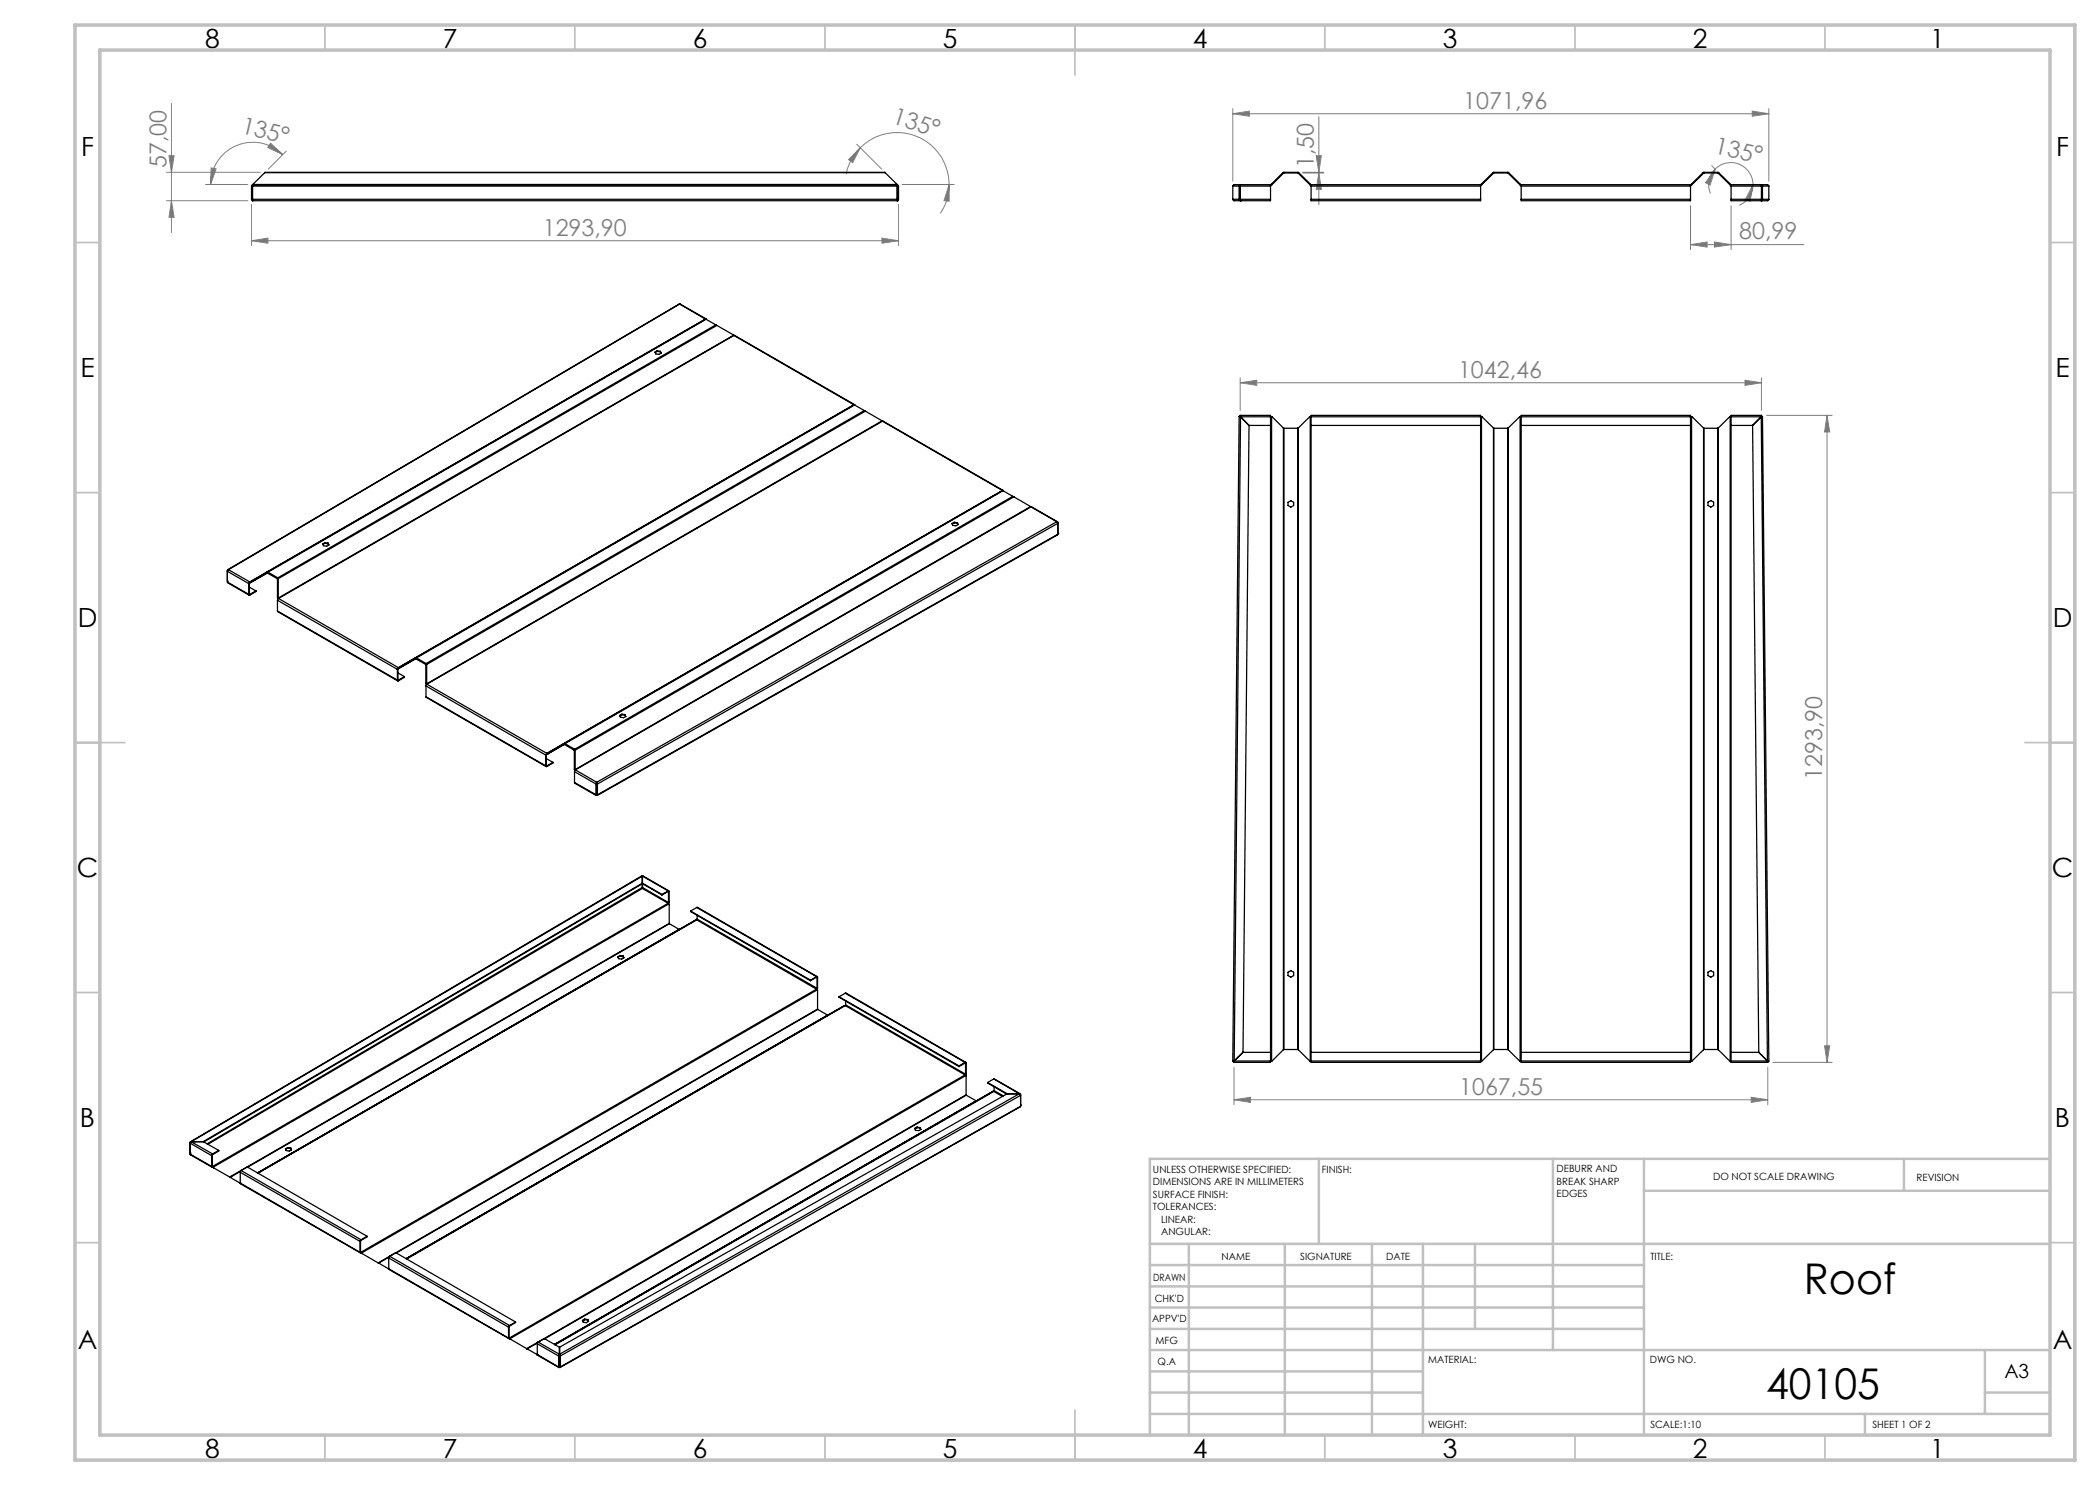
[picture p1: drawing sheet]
<svg xmlns="http://www.w3.org/2000/svg" width="420mm" height="297mm" viewBox="0 0 420 297" stroke-linecap="round" stroke-linejoin="round" font-family="sans-serif">
<g fill="none" stroke="#808080" stroke-width=".2">
<path d="M33.3 34.5h18.7M33.8 31.1h1l-.5 3.4zM34.3 20.7v25.8M41.1 36.9h8.5M42.2 33.6l1 .2-1.1 3.1zM54.1 28.6l2.5 2.3-3-1.4zM56.6 30.9a8.5 8.5 0 0 0-9.3-1.8 8.5 8.5 0 0 0-5.2 7.8M57.3 30.2l-3.6 3.6M171.3 28.9l5 4.9M172 29.6l-1.5 2.9-.8-.6zM172 29.6a10.4 10.4 0 0 1 11.4-2.3 10.4 10.4 0 0 1 6.4 9.6M172 29.6a10.2 10.2 0 0 0-2.8 5.3"/>
<path d="M180.4 36.9h10.4M189.8 36.9v3.3l-1-.1zM189.8 36.9a10.5 10.5 0 0 1-1.7 5.8M246.6 22.8l3.3-.6v1zM246.6 21.7v14.5M246.6 22.8h107.2M260.6 34.5h4.2M260.6 34.6h4.2M263.2 31.1h1.1l-.5 3.4zM263.8 23.4v17.6M263.8 34.6l.5 3.3h-1.1zM342.3 33.1l.7 .7"/>
<path d="M343 33.8l-1 3.2-.9-.5zM343 33.8a4.4 4.4 0 0 1 4.9-.9 4.4 4.4 0 0 1 2.7 4M343 33.8a4.4 4.4 0 0 0-.9 4.9M350.4 22.2l3.4 .6-3.4 .4zM350.6 36.9l-.6 3.3-.9-.3zM350.6 36.9a4.4 4.4 0 0 1-2.8 4.2M353.8 21.7v14.5M33.3 40.1h16.3M34.3 40.1l.5 3.4h-1zM50.3 48.2l3.3-.6v1zM50.3 40.9v8.2M50.3 48.2h129.4"/>
<path d="M176.4 47.6l3.3 .6-3.3 .4zM179.7 40.9v8.2M338.1 48.9l3.3-.5v1zM338.1 41.1v8.8M338.1 48.9h22.7M342.9 48.4l3.3 .5-3.3 .5zM346.2 41.1v8.8M248 76.5l3.4-.4v1zM248 75.6v6.5M248 76.5h104.3M349 76.1l3.3 .4-3.3 .6zM352.3 75.6v6.5"/>
<path d="M353.3 83.1h13.1M365.4 83.1v129.4M365.4 83.1l.5 3.3h-1zM246.8 220l3.3-.5v1zM246.8 213.5v7.4M246.8 220h106.8M350.2 219.5l3.4 .5-3.4 .5zM353.6 213.5v7.4M354.5 212.5h11.9M364.9 209.2h1l-.5 3.3z"/>
</g>
<g fill="none" stroke="#c0c0c0" stroke-width=".35">
<path d="M65 5v5M115 5v5M165 5v5M215 5v10M265 5v5M315 5v5M365 5v5M15 48.5h5M410 48.5h5M15 98.5h5M410 98.5h5M15 148.5h10"/>
<path d="M405 148.5h10M15 198.5h5M410 198.5h5M15 248.5h5M410 248.5h5M65 287v5M115 287v5M165 287v5M215 282v10M265 287v5M315 287v5M365 287v5"/>
</g>
<g fill="none" stroke="#c0c0c0" stroke-width=".5">
<path d="M263.8 231.8v17M310.6 231.8v38.2M328.8 231.8v55.2M328.8 238.2h81.2M380.8 231.8v6.4M410 231.8h-180v55.2M230 248.8h180M230 257.3h98.8M230 253h98.8M237.8 248.8v38.2M257 248.8v38.2M274.4 248.8v38.2"/>
<path d="M284.6 248.8v38.2M295 248.8v17M230 265.8h98.8M230 261.5h98.8M230 278.5h54.6M230 274.3h54.6M230 270h180M397 278.5h13M397 270v12.8M230 282.8h180M373 282.8v4.2"/>
</g>
<path d="M15 5h400v287h-400zM20 10h390v277h-390z" fill="none" stroke="#c0c0c0" stroke-width=".7"/>
<g fill="#808080">
<path d="M189.8 36.9v3.3l-1-.1zM172 29.6l-1.5 2.9-.8-.6z"/>
<path d="M54.1 28.6l2.5 2.3-3-1.4zM42.2 33.6l1 .2-1.1 3.1z"/>
<path d="M350.6 36.9l-.6 3.3-.9-.3zM343 33.8l-1 3.2-.9-.5z"/>
<path d="M176.4 47.6l3.3 .6-3.3 .4zM50.3 48.2l3.3-.6v1z"/>
<path d="M246.8 220l3.3-.5v1zM350.2 219.5l3.4 .5-3.4 .5zM248 76.5l3.4-.4v1zM349 76.1l3.3 .4-3.3 .6z"/>
<path d="M350.4 22.2l3.4 .6-3.4 .4zM246.6 22.8l3.3-.6v1z"/>
<path d="M34.3 40.1l.5 3.4h-1zM33.8 31.1h1l-.5 3.4z"/>
<path d="M263.8 34.6l.5 3.3h-1.1zM263.2 31.1h1.1l-.5 3.4z"/>
<path d="M365.4 83.1l.5 3.3h-1zM364.9 209.2h1l-.5 3.3z"/>
<path d="M338.1 48.9l3.3-.5v1zM342.9 48.4l3.3 .5-3.3 .5z"/>
</g>
<g fill="none" stroke="#000" stroke-width=".25">
<path d="M50.3 39.9l.1 .2h129M50.3 37.2h.1M50.3 39.9h.1M50.3 37.2v2.7M50.4 39.9l.1 .1M50.4 37.2v2.7M50.5 39.9l.1 .2M50.5 37.1l-.1 .1M50.5 37.2v2.7M50.5 37.2h129M50.5 39.9h129M50.6 36.9l-.1 .3"/>
<path d="M50.6 36.9l-.3 .3M50.6 36.9h.1M50.6 36.9h128.8M53 34.5h124M53 34.5l-2.4 2.4M177 34.5l2.4 2.4M179.4 36.9l.1 .3M179.4 36.9l.3 .3M179.4 36.9h.1M179.5 39.9h.1M179.5 37.2h.1M179.5 39.9l-.1 .2"/>
<path d="M179.5 37.1v.1M179.5 37.2v2.7M179.5 39.9v.1M179.5 37.2h.2M179.5 39.9h.2M179.7 39.9l-.3 .2M179.7 37.2v2.7M246.6 39.9l.1 .2h7.4v-.2M246.6 37.2h7.5M246.6 39.9h7.5M246.6 37.2v2.7M247.9 37l.2-.1v3.2l-.3-.2z"/>
<path d="M248.1 37.1l-.1 .1v2.7l.1 .1M254.1 36.9v.3M254.1 36.9h-7.3l-.2 .3M254.1 37.2v2.7M254.2 36.9l2.5-2.4h2.9l2.5 2.4M254.2 36.9h-.1M254.2 36.9h.2M254.4 36.9l2.3-2.3h2.9l2.3 2.3M254.4 36.9l-.3 .2M261.9 36.9l.3 .2M261.9 36.9h.2M262.1 36.9h.1"/>
<path d="M262.2 36.9v.3M262.2 39.9v.2h33.9v-.2M262.2 37.2h33.9M262.2 39.9h33.9M262.2 36.9h33.9M262.2 37.2v2.7M296.1 36.9v.3M296.1 37.2v2.7M296.2 36.9h-.1M296.2 36.9l2.5-2.4h3l2.4 2.4M296.2 36.9h.2M296.4 36.9l-.3 .2"/>
<path d="M296.4 36.9l2.3-2.3h2.9l2.3 2.3M303.9 36.9l.3 .2M303.9 36.9h.2M304.1 36.9h.1M304.2 36.9v.3M304.2 39.9v.2h33.9v-.2M304.2 37.2h33.9M304.2 39.9h33.9M304.2 36.9h33.9M304.2 37.2v2.7M338.1 36.9v.3M338.1 37.2v2.7"/>
<path d="M338.2 36.9h-.1M338.2 36.9l2.5-2.4h3l2.4 2.4M338.2 36.9h.2M338.4 36.9l-.3 .2M338.4 36.9l2.3-2.3h2.9l2.3 2.3M345.9 36.9l.3 .2M345.9 36.9h.2M346.1 36.9h.1M346.2 36.9v.3M346.2 39.9v.2h7.4l.2-.2M346.2 36.9h7.3l.3 .3M346.2 37.2h7.6"/>
<path d="M346.2 39.9h7.6M346.2 37.2v2.7M352.2 36.9l.3 .2v2.9l-.1 .1h-.2zM352.3 37.1v2.9M353.8 37.2v2.7M179.4 40.1h.1M248.1 40.1h.1M352.2 40.1h.1M131.4 70.2l-.4 .2 .2 .4 .6 .1 .5-.3-.2-.3M131.4 70.2l.7 .1M131.4 70.2v.1M131.4 70.3l-.3 .2"/>
<path d="M131.4 70.3l.7 .1M132.1 70.3v.1M132.1 70.4l.1 .3M135.9 60.8l-90.4 53.1M135.9 60.8l5.3 3M135.9 60.8l-90.2 53.1M135.9 60.8l5.2 3M141.1 63.8h.1M141.1 63.8l.2 .1M141.1 63.8l-91.1 52.6M141.2 63.8l-87.8 50.6M141.2 63.8l-87.6 50.6"/>
<path d="M141.2 63.8l2 1.2M143.2 65l.2 .1M143.2 65l-87.6 50.6M143.4 65.1l-87.8 50.6M143.4 65.1l3.4 1.9M146.8 67v.1M146.8 67l-91.2 52.6M146.8 67.1l24.1 13.8M146.8 67.1l24 13.9M146.8 67.1l-91.1 52.6M170.8 81h.1M170.8 81h.2"/>
<path d="M170.8 81l-91.1 52.5M170.8 81l-87.7 50.6M170.9 81l-87.6 50.6M170.9 81l2 1.1M172.9 82.1l.2 .1M172.9 82.1l-87.7 50.6M173.1 82.2l3.3 2M173.1 82.2l-87.8 50.7M176.4 84.2h.1M176.4 84.2l-91.1 52.6M176.5 84.2l24.1 13.9M176.5 84.2l-91.1 52.6"/>
<path d="M176.5 84.2l24 13.9M200.5 98.1h.1M200.5 98.1l.2 .1M200.5 98.1l-91.1 52.6M200.6 98.1l-87.6 50.6M200.6 98.1l2 1.2M202.6 99.3l.2 .1M202.6 99.3l-87.7 50.6M202.8 99.4l3.3 1.9M202.8 99.4l-87.8 50.6M247.8 83.3l.3 .1M247.8 83.3l-1.2 128.9"/>
<path d="M248 83.1l.1 .3M248 83.1h6.1v.3M248.1 83.4l-1.3 128.8M248.1 83.4l1.7 1.7M248.1 83.4h6M249.8 85.1l-1.2 125.4M249.8 85.1h4.3M254.1 83.4h.2M254.1 83.4v128.8M254.3 83.4l2.4 2.2M254.3 83.4v128.8M256.7 85.6l.1 .1"/>
<path d="M256.7 85.6v124.3M256.8 85.7v124.2M256.8 85.7h2.8M259.6 85.7v124.2M259.6 85.6v.1M259.6 85.6v124.3M262 83.4h.2M262 83.4l-2.4 2.2M262 83.4v128.8M262.2 83.4v-.3h33.9v.3M262.2 83.4v128.8M262.2 85.1h33.9"/>
<path d="M262.2 83.4h33.9M296.1 83.4h.2M296.1 83.4v128.8M296.3 83.4l2.4 2.2M296.3 83.4v128.8M298.7 85.6l.1 .1M298.7 85.6v124.3M298.8 85.7v124.2M298.8 85.7h2.8M301.6 85.7v124.2M301.6 85.6v.1M301.6 85.6v124.3"/>
<path d="M304 83.4h.2M304 83.4l-2.4 2.2M304 83.4v128.8M304.2 83.4v-.3h33.9v.3M304.2 83.4v128.8M304.2 85.1h33.9M304.2 83.4h33.9M338.1 83.4h.2M338.1 83.4v128.8M338.3 83.4l2.4 2.2M338.3 83.4v128.8M340.7 85.6l.1 .1"/>
<path d="M340.7 85.6v124.3M340.8 85.7v124.2M340.8 85.7h2.8M343.6 85.7v124.2M343.6 85.6v.1M343.6 85.6v124.3M346 83.4h.2M346 83.4l-2.4 2.2M346 83.4v128.8M346.2 83.4v128.8M346.2 85.1h4.3M346.2 83.4h6"/>
<path d="M350.5 85.1l1.3 125.4M352.2 83.4l1.3 128.8M352.2 83.4l-1.7 1.7M352.3 83.1l-.1 .3M352.3 83.1h-6.1v.3M352.5 83.3l-.3 .1M352.5 83.3l1.3 128.9M45.5 116.4l4.3 2.6M45.5 116.2h.1M45.5 114.1v2.3M45.5 116.4l4.3 2.5M45.5 114.1h.1"/>
<path d="M45.7 113.9l-.2 .4 4.3 2.4M45.7 113.9l-.2 .2M45.7 113.9l4.3 2.5M49.8 118.9l.2 .1M49.8 116.7v2.2M49.9 118.8l.1 .1M49.9 116.7h-.1M49.9 116.7v2.1M49.9 118.8l-.1 .1M49.9 117.4l1.3 .8M50 116.4h.1M50 116.5h.1"/>
<path d="M50 116.4l-.2 .3M50 116.5l-.1 .2M50 116.4v.1M50 118.9v.1M50 116.4l.1 .1M50.1 116.5l3.4-1.9 2 1.2v3.8M51.2 118.2v.1l-1.2 .7M51.2 118.2l-1.2 .7M53.4 114.4h.2M53.4 114.4l-3.4 2M53.6 114.4l2 1.2M55.5 119.6l.1 .2"/>
<path d="M55.5 119.6h.1M55.6 115.6v.1M55.6 119.6l.1 .1M55.6 115.7v3.9M55.7 119.7l-.2 .3M55.7 119.7l24 13.8M65 108.5l-.5 .3 .2 .3 .6 .2 .5-.3-.2-.4M65 108.5l.6 .1M65 108.5v.2M65 108.7l-.4 .2M65 108.7l.6 .1M65.6 108.6v.2"/>
<path d="M65.6 108.8l.1 .2M190.9 104.5l-.5 .2 .2 .4 .6 .1 .4-.3-.1-.3M190.9 104.5l.6 .1M190.9 104.5v.1M190.9 104.6l-.5 .2M190.9 104.6l.6 .1M191.5 104.6v.1M191.5 104.7l.1 .2M206.1 101.3l.1 .1M206.1 101.3l-91.1 52.6M206.2 101.4l5.3 2.9M206.2 101.4l-91.1 52.6"/>
<path d="M206.2 101.4l5.1 2.9M211.3 104.3l.3 .4-92.1 52.1M211.3 104.3l.3 .2M211.3 104.3l-92 52.2M211.6 106.9l-92.1 52.2M211.6 106.7h.1M211.6 104.5v2.4M211.6 106.9l-92.1 52.1M211.6 104.5h-.1M257.6 100.5l.6-.3 .5 .3v.6l-.5 .3-.6-.3zM341.6 100.4l.6-.3 .5 .3v.7l-.5 .3-.6-.3zM55.5 122.2l24 14"/>
<path d="M55.5 120l24 13.9M55.5 122.2l24 13.8M55.5 120v2.2M79.5 136l.2 .2M79.5 133.9v2.1M79.6 136h.1M79.6 133.8l-.1 .1M79.6 133.8v2.2M79.6 136h-.1M79.6 134.6l1.3 .7M79.7 133.5v.1M79.7 133.7h.1"/>
<path d="M79.7 133.5l-.2 .4M79.7 133.7l-.1 .1M79.7 133.5v.2M79.7 136v.2M79.7 133.6h.2M79.9 133.6l-.1 .1M80.9 135.3l-1.2 .7M80.9 135.3v.2l-1.2 .7M83.1 131.8l2.1 1.1v3.8M83.1 131.6h.2M83.1 131.8l-3.2 1.8M83.1 131.6l-3.4 2"/>
<path d="M83.1 131.8l-3.3 1.9M83.3 131.6l1.9 1.1M85.2 136.7l.1 .2M85.2 136.7l.1 .1M85.2 139.3l24 14M85.2 137.2l23.9 13.8M85.2 137.2v2.1M85.2 139.3l23.9 13.9M85.2 132.7l.1 .2M85.3 136.8h.1M85.3 132.9v3.9M85.4 136.8l-.2 .4"/>
<path d="M85.4 136.8l24 13.9M109.1 153.2l.3 .1M109.1 151v2.2M109.3 153.1l.1 .1M109.3 151h-.2M109.3 151v2.1M109.3 153.1l-.2 .1M109.3 151.7l1.3 .8M109.4 150.7h.1M109.4 150.8h.1M109.4 150.7l-.3 .3M109.4 150.8l-.1 .2"/>
<path d="M109.4 150.7v.1M109.4 153.2v.1M109.4 150.7l.1 .1M109.5 150.8l3.4-1.9 2 1.2v3.7M110.6 152.5l-1.2 .7M110.6 152.5v.1l-1.2 .7M113 148.7h-.2l-3.4 2M113 148.7l1.9 1.2M114.9 153.8l.1 .3M114.9 153.8l.1 .1M114.9 156.5v.1l4.3 2.5M114.9 154.3l4.3 2.5"/>
<path d="M114.9 154.3v2.2M114.9 156.5l4.3 2.5M114.9 149.9l.1 .1M115 153.9l.1 .1M115 150v3.9M115.1 154l-.2 .3M115.1 154l4.2 2.5M119.2 159l.1 .1M119.2 156.8v2.2M119.3 158.9h.1M119.3 156.7l-.1 .1M119.3 156.7v2.2"/>
<path d="M119.3 158.9l-.1 .1M119.3 157.5h.1M119.3 156.5l.2 .3M119.3 156.6l.1 .1M119.3 156.5l-.1 .3M119.3 156.6v.1M119.3 156.5v.1M119.3 157.5v1.6M119.4 156.7l.1 .1M119.4 158.9l.1 .1M119.4 156.7v2.2M119.4 157.5h-.1"/>
<path d="M119.5 159l-.2 .1M119.5 156.8v2.2M124.4 142.8l-.5 .3 .2 .3 .6 .1 .5-.2M124.4 142.8l.6 .1M124.4 142.8v.1M124.4 142.9l-.4 .3M124.4 142.9l.6 .1M125 142.9l.2 .4M125 142.9v.1M125 143l.1 .3M128.4 177.5l.1 .2M128.4 177.5l-87 51.3"/>
<path d="M128.4 176.8v.7M128.5 175.2h-.2l-90.2 53.1M128.5 175.2l5.2 2.9M128.5 177.7l5.1 3M128.5 177.7l-86.9 51.1M128.5 175.2l-90.3 53.1M128.5 175.2v2.3M128.5 175.2l5.1 3M128.5 177.5v.2M128.5 177.5l5.2 3M132.4 178.9l-3.9-2.3-87.8 51.7M132.4 179l-3.9-2.3-87.7 51.7"/>
<path d="M132.4 178.9v.1M133.6 178.2l.2 .1M133.6 178.3l.1 .1M133.6 178.2l-1.2 .7M133.6 178.2v.1M133.6 178.3l-1.2 .7M133.7 178.4v2.1M133.8 178.3l-.1 .1M133.8 178.3v2.1M124 191.1l-.5 .3 .2 .3 .6 .1 .5-.2-.2-.4M124 191.1l.6 .1M124 191.1v.1"/>
<path d="M124 191.2l-.4 .3M124 191.2l.6 .1M124.6 191.2v.1M124.6 191.3l.1 .3M133.6 180.7l.1 .1M133.6 180.7l-91.1 52.6M133.7 180.5l-.1 .2M133.7 180.8l.1 .1v3.8M133.7 180.8l-91 52.6M133.8 180.4l-.1 .3M133.8 180.4l-.1 .1M133.8 184.7h.1"/>
<path d="M133.8 184.7l-87.9 50.7M133.9 184.7l-84.4 48.7M133.9 184.7l1.9 1.2M135.8 185.9h.1M135.8 185.9l-84.3 48.7M138.1 182.2l24 13.9M138.1 182.2l24 13.8M139.2 184h.1M139.2 184l-87.7 50.6 84.4-48.7M139.2 184l-3.3 1.9M139.3 181.5h.2l23.9 13.8M139.3 184l24 13.8"/>
<path d="M139.3 184l-87.7 50.6M139.3 181.5l24 13.8M139.3 181.5l-1.2 .7M139.4 183.8l-.1 .2M139.4 183.8l24 13.9M139.4 183.1v.7M162.1 196v.1M163.3 197.8l.1 .2M163.3 195.3l.2 .1M163.3 195.4l.1 .1M163.3 197.8l-91.1 52.6M163.3 195.3l-1.2 .7"/>
<path d="M163.3 195.3v.1M163.3 195.4l-1.2 .7M163.4 197.7l-.1 .1M163.4 195.5v2.2M163.4 198l.1 3.8M163.4 198l-91 52.6M163.5 197.6l-.1 .3M163.5 195.4v2.2M163.5 195.4l-.1 .1M163.5 197.6l-.1 .1M167.8 199.4l24 13.8M167.8 199.4l24 13.9"/>
<path d="M169.1 198.6h.1l23.9 13.9M169.1 198.6l23.9 13.9M169.1 198.6l-1.3 .8M257.6 194.4l.6-.3 .5 .3v.7l-.5 .3-.6-.3zM341.6 194.4l.6-.3 .5 .3v.7l-.5 .3-.6-.3zM163.5 201.8v.1M163.5 201.8l-87.9 50.8M163.5 201.9l-84.3 48.7M168.9 201.1h.2M168.9 201.1l-3.3 1.9-2.1-1.1M168.9 201.1l-87.7 50.6M169.1 201.1l-87.8 50.7"/>
<path d="M169.1 201.1l23.9 13.9M169.1 201v.1M169.1 201l24 13.8M169.1 200.2v.8M191.8 213.2v.1M193 215l.1 .1M193 212.5l.2 .1M193 212.6l.1 .1M193 215l-91.1 52.6M193 212.5l-1.2 .7M193 212.5v.1M193 212.6l-1.2 .7"/>
<path d="M193.1 214.8l-.1 .2M193.1 212.7v2.1M193.1 215.1l-91.1 52.6M193.1 215.1l.1 3.9M193.2 219h.1M193.2 214.8l-.1 .2M193.2 212.6v2.2M193.2 219l-87.9 50.7M193.2 212.6l-.1 .1M193.2 214.8h-.1M193.3 219l-84.4 48.8M193.3 219l1.9 1.2"/>
<path d="M197.5 216.5l3.9 2.3M197.5 216.5l3.8 2.3M198.6 218.3h.2M198.6 218.3l-3.4 1.9M198.6 218.3l-87.7 50.6 84.3-48.7M198.8 215.8l5.2 3M198.8 218.3l-87.8 50.7M198.8 218.3l1.7 1M198.8 215.8l-1.3 .7M198.8 215.8l5.1 3M198.8 218.1v.2M198.8 218.1l1.9 1.1"/>
<path d="M198.8 217.4v.7M201.4 218.8h.1M201.4 218.8l-89.5 50.6M201.4 218.8h2.5M203.9 218.8l.2 .3-92.1 52.1M203.9 218.8l.2 .1M203.9 218.8l-92 52.1M204.1 218.9v2.4M204.1 218.9h-.1M246.8 212.2v.3M246.8 212.2h-.2M246.8 212.2h7.3"/>
<path d="M248.6 210.5h5.5M248.6 210.5l-1.8 1.7M254.1 212.2v.3h-7.3M254.1 212.2h.2M256.7 209.9l-2.4 2.3M256.8 209.9h-.1M256.8 209.9h2.8M259.6 209.9h.1M259.6 209.9l2.4 2.3M262 212.2h.2M262.2 212.2v.3h33.9v-.3M262.2 210.5h33.9"/>
<path d="M262.2 212.2h33.9M296.1 212.2h.2M298.7 209.9l-2.4 2.3M298.8 209.9h-.1M298.8 209.9h2.8M301.6 209.9h.1M301.6 209.9l2.4 2.3M304 212.2h.2M304.2 212.2v.3h33.9v-.3M304.2 210.5h33.9M304.2 212.2h33.9M338.1 212.2h.2"/>
<path d="M340.7 209.9l-2.4 2.3M340.8 209.9h-.1M340.8 209.9h2.8M343.6 209.9h.1M343.6 209.9l2.4 2.3M346 212.2h.2M346.2 212.2v.3h7.4M346.2 210.5h5.6M346.2 212.2h7.3M351.8 210.5l1.7 1.7M353.5 212.2l.1 .3M353.5 212.2h.3"/>
<path d="M38 230.8l4.4 2.6M38 230.6h.1M38 230.8l4.3 2.5M38 228.5v2.3M38 228.5h.1M38.2 228.3l-.2 .3 4.3 2.5M38.2 228.3l-.2 .2M38.2 228.3l4.3 2.5M38.2 228.3h2.5M40.7 228.3l3 1.8M40.7 228.3h-2.5M40.7 228.3h.1"/>
<path d="M42.3 233.3l.1 .1h.1M42.3 231.1v2.2M42.4 233.3h.1M42.4 231.1h-.1M42.4 233.3h-.1M42.4 231.1v2.2M42.5 230.8l-.2 .3M42.5 230.9l-.1 .2M42.5 233.3l.2 .1M42.5 233.4l.2 .2M42.5 230.8v.1M42.5 233.3v.1"/>
<path d="M42.7 233.4v.2M42.7 233.6l3.2 1.8M43.7 230.1v.1l-1.2 .7M43.7 230.1l-1.2 .7M45.9 235.4l.1 .1M46 235.5l2 1.1M48 236.6h.1M48 236.6l.1 .1 24 13.9M48 234.5l24 13.8M48 236.6l24 13.9M48 234.5v2.1M48.1 234.3l-2.1 1.2"/>
<path d="M48.2 234.1l-.2 .4M48.2 234.1l24 13.9M48.2 234.1l1.3-.7 23.9 13.9M57.5 229.5l-.4 .3 .1 .3 .7 .1 .4-.2M57.5 229.5l.6 .1M57.5 229.5v.1M57.5 229.6l-.4 .3M57.5 229.6l.6 .1M58.1 229.6l.2 .4M58.1 229.6v.1M58.1 229.7l.2 .3M183.4 225.4l.6 .1"/>
<path d="M183.4 225.4l-.4 .3 .1 .4h.6l.5-.2-.2-.4M183.4 225.4v.1M183.4 225.5l-.4 .3M183.4 225.5l.6 .1M184 225.5v.1M184 225.6l.1 .3M204.1 221.3l-92.1 52.2M204.1 221h.1M204.1 221.3l-92.1 52.1M72 250.5l.2 .1M72 248.3v2.2M72.1 250.4h.1"/>
<path d="M72.1 248.2l-.1 .1M72.1 250.4l-.1 .1M72.1 248.2v2.2M72.2 248l-.2 .3M72.2 248.1l-.1 .1M72.2 250.4l.2 .2M72.2 250.6l.2 .1M72.2 248v.1M72.2 250.4v.2M72.4 250.6v.1M72.4 250.7l3.2 1.9M73.4 247.3l-1.2 .7"/>
<path d="M73.4 247.3l-1.2 .8M75.6 252.6h.1M75.7 252.6l2 1.1M77.7 253.7v.1M77.7 253.8h.1M77.8 253.7v.2l24 13.8M77.8 251.6l23.9 13.8M77.8 253.7l23.9 13.9M77.8 251.6v2.1M77.8 253.7l-.1 .1M77.8 253.7h-.1M77.8 251.4l-2.1 1.2"/>
<path d="M77.9 251.2l-.1 .4M77.9 251.2l24 13.9M77.9 251.2l1.3-.7 23.9 13.9M101.7 267.6l.2 .1M101.7 265.4v2.2M101.8 267.5l.1 .1M101.8 265.4h-.1M101.8 267.5l-.1 .1M101.8 265.4v2.1M101.9 265.1l-.2 .3M101.9 265.2l-.1 .2M101.9 267.6l.1 .1"/>
<path d="M101.9 267.7l.2 .2M101.9 265.1v.1M101.9 267.6v.1M102 267.7l.1 .2M102.1 267.9l3.2 1.8M103.1 264.4l-1.2 .8M103.1 264.4l-1.2 .7M105.3 269.7l.1 .1M105.4 269.8l2 1.1M107.4 270.9h.1M107.5 270.9v.1l4.3 2.5M107.5 268.7l4.2 2.5"/>
<path d="M107.5 270.9l4.2 2.5M107.5 268.7v2.2M107.5 270.9h-.1M107.5 268.6l-2.1 1.2M107.6 268.4l-.1 .3M107.6 268.4l4.3 2.5M107.6 268.4l1.3-.7 3 1.7M111.7 273.4l.2 .1M111.7 271.2v2.2M111.8 273.3l.1 .1M111.8 271.2h-.1M111.8 271.2v2.1"/>
<path d="M111.8 273.3l-.1 .1M111.9 270.9l.1 .3M111.9 271v.2M111.9 270.9l-.2 .3M111.9 271l-.1 .2M111.9 269.4v1.6M111.9 273.4v.1M111.9 273.3v.1M111.9 271.2h.1M111.9 273.3l.1 .1M111.9 271.2v2.1M112 273.4l-.1 .1"/>
<path d="M112 271.2v2.2M116.9 263.8l-.4 .3 .1 .3 .7 .1 .4-.2-.2-.4M116.9 263.8l.6 .1M116.9 263.8v.1M116.9 263.9l-.4 .3M116.9 263.9l.6 .1M117.5 263.9v.1M117.5 264l.2 .3"/>
</g>
<g font-size="8.5">
<text x="360.8" y="258.8">Roof</text>
<text x="353.2" y="279.7">40105</text>
</g>
<g font-size="5.3">
<text x="41" y="9.5">8</text>
<text x="88.5" y="9.5">7</text>
<text x="138.5" y="9.5">6</text>
<text x="188.5" y="9.5">5</text>
<text x="238.5" y="9.5">4</text>
<text x="288.5" y="9.5">3</text>
<text x="338.5" y="9.5">2</text>
<text x="386" y="9.5">1</text>
<text x="16.2" y="31.2">F</text>
<text x="411.2" y="31.2">F</text>
<text x="16.1" y="75.5">E</text>
<text x="411.1" y="75.5">E</text>
<text x="15.5" y="125.5">D</text>
<text x="410.5" y="125.5">D</text>
<text x="15.4" y="175.5">C</text>
<text x="410.4" y="175.5">C</text>
<text x="16" y="225.5">B</text>
<text x="411" y="225.5">B</text>
<text x="15.5" y="269.7">A</text>
<text x="410.5" y="269.7">A</text>
<text x="41" y="291.5">8</text>
<text x="88.5" y="291.5">7</text>
<text x="138.5" y="291.5">6</text>
<text x="188.5" y="291.5">5</text>
<text x="238.5" y="291.5">4</text>
<text x="288.5" y="291.5">3</text>
<text x="338.5" y="291.5">2</text>
<text x="386" y="291.5">1</text>
</g>
<g font-size="4.7" fill="#808080">
<text x="292.7" y="21.7">1071,96</text>
<text x="48.1" y="26.6" transform="rotate(13 48.1 26.6)">135°</text>
<text x="178.2" y="24.6" transform="rotate(17 178.2 24.6)">135°</text>
<text x="33.3" y="33.6" transform="rotate(-90 33.3 33.6)">57,00</text>
<text x="262.8" y="33.7" transform="rotate(-90 262.8 33.7)">1,50</text>
<text x="342.7" y="30.5" transform="rotate(13 342.7 30.5)">135°</text>
<text x="108.5" y="47.1">1293,90</text>
<text x="347.9" y="47.9">80,99</text>
<text x="291.6" y="75.5">1042,46</text>
<text x="364.4" y="156" transform="rotate(-90 364.4 156)">1293,90</text>
<text x="291.8" y="218.9">1067,55</text>
</g>
<text font-size="3.9" x="400.9" y="275.5">A3</text>
<g font-size="2">
<text x="230.6" y="234.6">UNLESS OTHERWISE SPECIFIED:</text>
<text x="230.6" y="237.1">DIMENSIONS ARE IN MILLIMETERS</text>
<text x="230.6" y="239.6">SURFACE FINISH:</text>
<text x="264.4" y="234.6">FINISH:</text>
<text x="311.3" y="234.5">DEBURR AND</text>
<text x="311.3" y="237">BREAK SHARP</text>
<text x="311.3" y="239.5">EDGES</text>
<text x="342.6" y="236">DO NOT SCALE DRAWING</text>
<text x="383.3" y="236.2">REVISION</text>
<text x="230.6" y="242.1">TOLERANCES:</text>
<text x="232.2" y="244.6">LINEAR:</text>
<text x="232.2" y="247.1">ANGULAR:</text>
<text x="244.3" y="252">NAME</text>
<text x="260" y="251.9">SIGNATURE</text>
<text x="277.2" y="251.9">DATE</text>
<text x="330.1" y="251.9">TITLE:</text>
<text x="230.6" y="256.1">DRAWN</text>
<text x="230.9" y="260.3">CHK'D</text>
<text x="230.4" y="264.4">APPV'D</text>
<text x="231.1" y="268.8">MFG</text>
<text x="231.5" y="273">Q.A</text>
<text x="285.6" y="272.5">MATERIAL:</text>
<text x="330" y="272.5">DWG NO.</text>
<text x="285.6" y="285.5">WEIGHT:</text>
<text x="330.1" y="285.6">SCALE:1:10</text>
<text x="374.5" y="285.6">SHEET 1 OF 2</text>
</g>
</svg>
